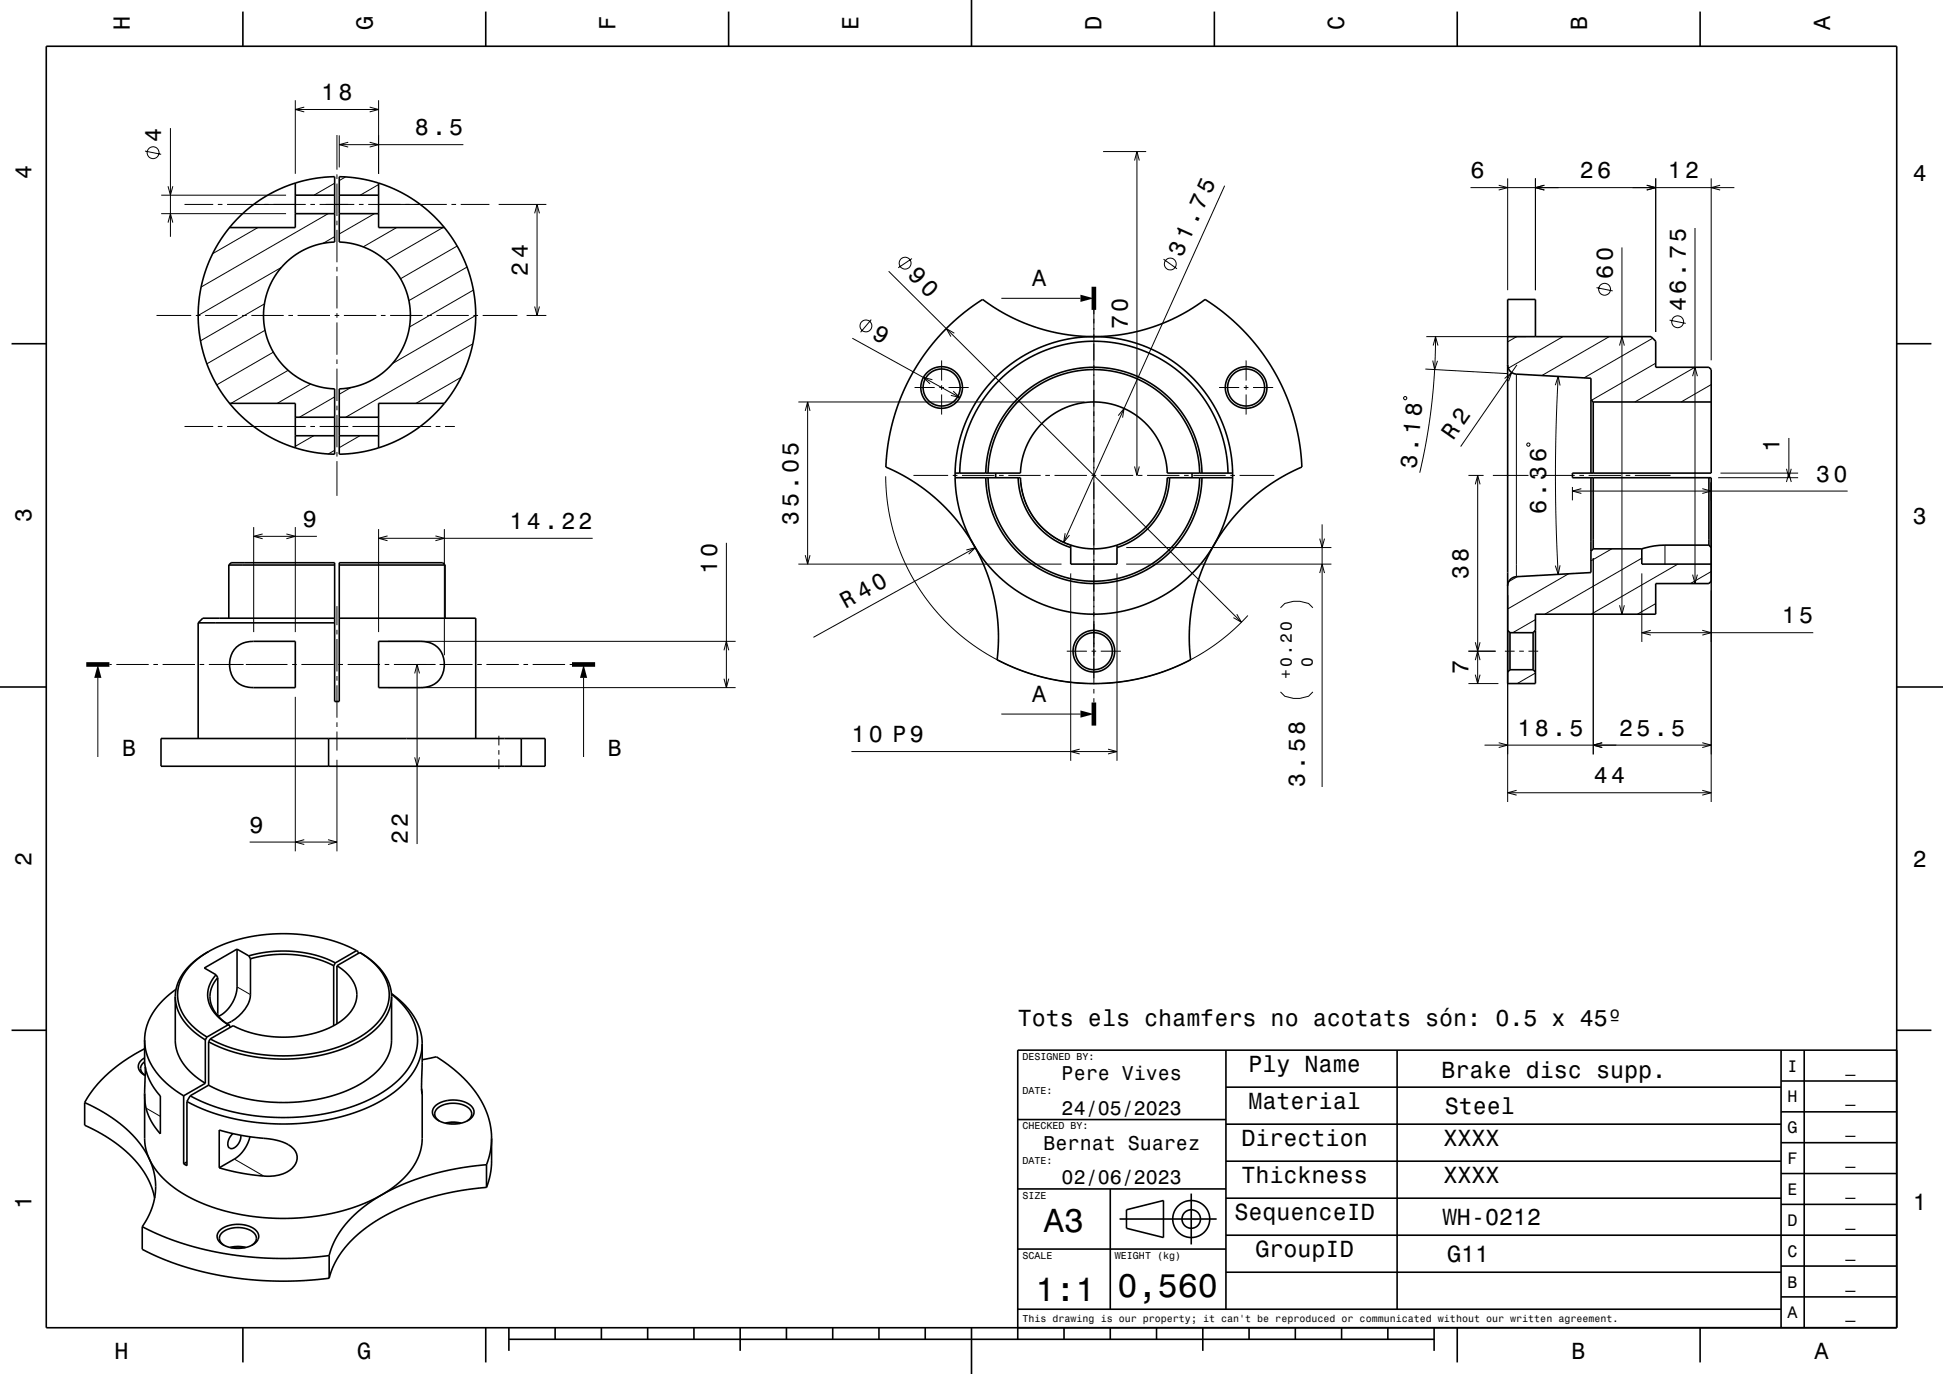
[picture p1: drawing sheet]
<svg xmlns="http://www.w3.org/2000/svg" width="420mm" height="297mm" viewBox="0 0 420 297" stroke-linecap="round" stroke-linejoin="round" font-family="sans-serif">
<g fill="none" stroke="#000" stroke-width=".22">
<path d="M31.3 32.7l3.5 .7M36.8 27.7v23.5M63.8 21.7v15.9M63.8 23.7h18M65.8 23.2l-2 .5 2 .5M72.3 39.6l-4.4 2.6M72.8 29.2v7.5M72.8 37.7v1M72.8 39.7v7M73.3 29.3v6.9M73.3 31.3h26.9M74.7 38.2l-1.4 .8"/>
<path d="M75.3 30.7l-2 .6 2 .5M79.9 23.2l1.9 .5-1.9 .5M79.9 30.7l1.9 .6-1.9 .5M81.8 39.9l-3.9 2.3M81.8 21.7v15.9M238.5 32.8h9.3M245.2 34.7l.6-1.9 .5 1.9M245.8 32.8v70M325.9 38.6v24.1M331.9 38.6v24.1M357.9 38.6v33.2M369.9 38.6v39.3"/>
<path d="M34.8 46.2h27M34.8 42.2h27M36.3 48.1l.5-1.9 .6 1.9M36.3 40.3l.5 1.9 .6-1.9M39.9 44.2h6.2M47.1 44.2h1M49.1 44.2h17M55.7 49.2l-9.7 5.6M60.8 57.8l-18 10.4M67.1 44.2h1M69.1 44.2h7.5M70.9 46.2l-27.4 15.8"/>
<path d="M72.3 51.2l-2.5 1.4M72.8 47.7v1M72.8 49.7v7M72.8 57.7v1M72.8 59.7v7M77.6 44.2h1M79.6 44.2h17M80.9 46.2l-7.6 4.4M85.7 49.2l-7.2 4.2M95.7 49.2l-12.3 7.1M97.6 44.2h1M98.8 53.2l-12.2 7.1"/>
<path d="M99.6 44.2h6.2M101 57.7l-12.6 7.3M107.8 44.2h10.3M115.6 46.1l.5-1.9 .5 1.9M116.1 44.2v24M192.1 58.6l76.3 75.9M197.1 55.9l-2.9 2M251.5 56l2.9 2.1M264.7 40.1l-34.8 77.1M317.9 40.6h57M324 40l1.9 .6-1.9 .5M333.8 40l-1.9 .6 1.9 .5"/>
<path d="M350.6 53.5v79.3M356 40l1.9 .6-1.9 .5M366.4 49.3v76.8M371.8 40l-1.9 .6 1.9 .5M33.8 68.2h7.5M42.3 68.2h1M44.3 68.2h7M52.3 68.2h1M54.3 68.2h7M57.2 65.7l-13.9 8M57.3 71.4l-12.6 7.2M59.1 76.1l-12.2 7.1"/>
<path d="M62.3 68.2h1M64.3 68.2h7M72.3 68.2h1M72.8 67.7v1M72.8 69.7v7M72.8 77.7v1M72.8 79.7v7M74.3 68.2h7M82.3 68.2h1M84.3 68.2h7M92.3 68.2h1M94.3 68.2h7"/>
<path d="M102.2 74.3l-27.5 15.9M102.3 62.7l-13.8 8M102.3 68.2h1M102.8 68.2l-18 10.4M104.3 68.2h7.5M113.8 68.2h4.3M115.6 66.3l.5 1.9 .5-1.9M184.2 73.1l23.3 12.8M188.3 69.1l-2.3 2.7M203.5 77.9v4.4M206.3 72l-1.8-1 1.1 1.8M216.5 64.5h17.1"/>
<path d="M236.5 63.8v84.1M269.4 77.9v4.4M308.1 79.8l17.7 1M308.3 72.8h21.6M309.7 77.9l.4 2 .6-1.9M309.8 74.7l.5-1.9 .5 1.9M310.3 72.8l-.2 7.4-.7 7.5-1 7.4-1.5 7.1M327.9 72.8l-2 1.1M327.9 78.9l-12.2 17.6M337.9 72.8l-11.9 6.8M345.1 62.2l3.5 .7M347.9 72.8l-14.6 8.4"/>
<path d="M350.1 74.7l.5-1.9 .5 1.9M357.3 73.1l-14.9 8.6M357.9 78.5l-13.9 8M360.9 69.2l3.5 .7M366.4 79.4l-13 7.5M39.9 92.2h6.2M47.1 92.2h1M49.1 92.2h17M62.3 80l-12.4 7.2M67.1 92.2h1M67.2 83l-7.3 4.2M67.8 94.2l-4 2.3"/>
<path d="M69.1 92.2h6.2M72.3 97.3l-1.3 .8M72.3 85.8l-7.6 4.4M72.8 87.7v1M72.8 89.7v7M72.8 97.7v1M72.8 99.7v7.5M75.8 83.8l-2.5 1.4M76.2 92.2h17M77.8 94.2l-4.5 2.6M94.2 92.2h1M96.2 92.2h2.1"/>
<path d="M99.7 81.5l-9.8 5.7M172.6 86.9h61.9M174.1 88.8l.5-1.9 .5 1.9M174.6 86.9v35M197.7 83.8h4.3M201.5 82.1l-1.9-.5 1.4 1.4M203 83.8h1M203.5 83.3v1M203.5 85.3v4.3M205 83.8h4.4M206 84.6l1.5 1.3-2-.4M241.7 89.8l1.3-1.5-.3 2"/>
<path d="M263.5 83.8h4.4M268.9 83.8h1M269.4 83.3v1M269.4 85.3v4.3M270.9 83.8h4.3M303.4 85.9l.5-.2 .2 .5-.5 .2zM325.2 81.8l1.6-1.3-.7 1.9M327.8 80.9v43.8M330.3 95.8l.4 .2-.2 .5-.5-.3zM336.2 83.3l.6-1.9 .4 1.9M336.8 81.4l-.4 10.2-.2 9.8 .2 11.2 .4 11.6M365.9 81.3l.5-1.9 .5 1.9"/>
<path d="M369.9 83.1l-6.5 3.8M386.7 94.7v8.6M54.8 113.9v22.7M54.8 115.9h13.7M56.8 115.4l-2 .5 2 .5M61.9 115.4l1.9 .5-1.9 .5M63.8 113.9v22.7M81.8 114.4v22.2M81.8 116.4h46.3M83.8 115.8l-2 .6 2 .5M94.1 115.8l2 .6-2 .5M96.1 114.4v27.2"/>
<path d="M157 117.3v31.3M191.5 103l.1 3.2 .4 3.7 .7 3.5 .9 3.1 1.1 3 1.3 3 1.7 3.1 1.7 2.7 2.1 2.8 2.2 2.5 2.4 2.4 2.5 2.1 2.9 2.1 2.5 1.6 3.1 1.6 3 1.3 3.3 1.1 3.4 .9 2.9 .6 3.3 .3 3.5 .2 3.5-.2 3.2-.3 3.4-.7 6-1.8 3.2-1.4 3.1-1.6 3-1.9 2.8-2.1 2.4-2.1 2.6-2.6M197.5 102.8h7.5M206 102.8h1M208 102.8h7M208.9 118.9l1.9-.5-1.4 1.4M210.5 117.8l1.3 2.4M210.8 118.4l-35 19.4M216 102.8h1M218 102.8h7M220.6 104.3l.4 2.2 .8 2.4 1.1 2.2 1.3 1.8 1.6 1.6 1.8 1.4 2.1 1.2 2.1 .8M226 102.8h1"/>
<path d="M228 102.8h7M230.2 115.3l-.3 1.9 1.3-1.5M236 102.8h1M238 102.8h7M243.5 118.4h44.3M245.2 100.8l.6 2 .5-2M246 102.8h1M248 102.8h7M256 102.8h1M258 102.8h7M266 102.8h1M268 102.8h7.5"/>
<path d="M285.3 116.4l.5 2 .5-2M285.8 113.4v56.7M317.4 102.8h3.3M318.9 104.7l.5-1.9 .5 1.9M319.4 102.8v45M322.7 102.8h7.7M331.4 102.8h1M333.4 102.8h7M339.9 105.3v2.8M339.9 106.1h59.5M341.4 102.8h1M341.8 105.6l-1.9 .5 1.9 .6"/>
<path d="M343.4 102.8h7M348.4 118.6l-4.5 2.6M351.4 102.8h1M353.4 102.8h7.7M359.9 117.8v4.1M368 105.6l1.9 .5-1.9 .6M369.9 104.3v69.1M371.4 103.3h17.3M371.9 102.3h16.8M386.2 104.2l.5-1.9 .5 1.9M386.2 101.3l.5 2 .5-2M72.8 131v4.1"/>
<path d="M72.8 136.1v1M72.8 138.1v7M83.8 138.6h75.2M172.6 121.9h56.9M174.1 120l.5 1.9 .5-1.9M231.5 123.9v40.6M241.5 123.9v40.6M243.5 121.9h44.3M267.3 132.8l1.1 1.7-1.8-1M276.8 131.4l.9-1 1.9-.4h1.4l1.9 .4 .9 1M285.3 123.9l.5-2 .5 2M318.9 138.8l.5 2 .5-2"/>
<path d="M325.9 128.7v44.7M328 124.6l-1.9 1.1M331.9 133.9l-4.9 2.9M337.2 122.2l-.4 2-.6-1.9M339.1 124l-13.2 7.6M344.4 120.6v42.5M350.1 130.8l.5 2 .5-2M354.9 120.7l-21 12.1M354.9 123.9v14.9M354.9 136.8h37.1M356.8 136.2l-1.9 .6 1.9 .5M357.9 130.5l-4 2.3"/>
<path d="M362.7 121.9l-18.8 10.9M365.9 124.2l.5 1.9 .5-1.9M368 136.2l1.9 .6-1.9 .5M369.9 123.5l-4.5 2.6M21.1 146.5v17.1M23.7 143.6h.4M25.1 143.6h7M33.1 143.6h1M35.1 143.6h7M43.1 143.6h1M45.1 143.6h7.6M53.1 143.6h9"/>
<path d="M63.1 143.6h1M63.8 150.6v33.4M65.1 143.6h7M72.8 146.1v1M72.8 148.1v7M72.8 156.1v1M72.8 158.1v4.1M73.1 143.6h1M75.1 143.6h7M83.1 143.6h1M83.8 148.6h75.2M85.1 143.6h9"/>
<path d="M89.6 145.6l.6-2 .5 2M90.2 143.6v38.8M95 143.6h7.1M103.1 143.6h1M105.1 143.6h7M107.8 159v2.1M113.1 143.6h1M115.1 143.6h7M123.1 143.6h.5M126.1 146.5v17.1M156.5 146.7l.5 1.9 .5-1.9M156.5 140.6l.5-2 .5 2"/>
<path d="M216.5 154.4h17.1M230.6 140.8h4.4M236 140.8h1M236.5 148.9v1M236.5 150.9v.9M238 140.8h4.3M276.8 149.6l.9 .9 1.9 .5h1.4l1.9-.5 .9-.9M317.4 140.8h5.9M317.4 147.8h6.5M318.9 142.7l.5-1.9 .5 1.9M318.9 145.8l.5 2 .5-2M325.3 140.8h2.1"/>
<path d="M328.4 140.8h1M330.4 140.8h2.1M331.9 145.5l-3.9 2.3M72.8 164.2v19.8M89.6 163.7l.6 1.9 .5-1.9M107.8 162.1v1M107.8 164.1v2.1M184 162.5h57.5M233.4 161.9l-1.9 .6 1.9 .5M239.5 161.9l2 .6-2 .5M320.9 161.1h49M324 160.5l1.9 .6-1.9 .5"/>
<path d="M325.9 171.4h44M327.8 170.8l-1.9 .6 1.9 .5M346.3 160.5l-1.9 .6 1.9 .5M368 160.5l1.9 .6-1.9 .5M368 170.8l1.9 .6-1.9 .5M54 182h18.8M65.8 181.5l-2 .5 2 .5M70.9 181.5l1.9 .5-1.9 .5M51.2 213.3l2.9 1.7M31.6 239.5l3.1 1.8M50.7 250.5l6.3 3.7"/>
<circle cx="33.1" cy="33" r="1.28"/>
<circle cx="195.7" cy="56.9" r="1.28"/>
<circle cx="253" cy="57.1" r="1.28"/>
<circle cx="187.2" cy="70.5" r="1.28"/>
<circle cx="346.9" cy="62.5" r="1.28"/>
<circle cx="362.6" cy="69.5" r="1.28"/>
</g>
<g fill="none" stroke="#000" stroke-width=".35">
<path d="M10 10h400v277h-400zM52.5 2.5v7.5M105 2.5v7.5M157.5 2.5v7.5M210 0v10M262.5 2.5v7.5M315 2.5v7.5M367.5 2.5v7.5M63.8 39.6l4.3-1 4.2-.4v14.1l-2.7 .3-2.6 .8-2.5 1.3-2.2 1.6-1.9 2-1.5 2.3-1.1 2.5-.7 2.7-.1 3.2 .5 3.2 1.2 3.3 2 2.9 2.5 2.4 2.7 1.7 3.3 1.2 3.1 .4v14.1l-4.3-.4-4.2-1M63.8 39.6l-4.4 1.7-4 2.5-3.7 3.1-2.9 3.3-2.5 4.1-1.9 4.3-1.2 4.9-.4 4.5 .3 4.4 1.2 4.9 1.6 4.2 2.6 4.3 3.3 3.7 3.6 3.1 3.8 2.3 4.6 1.9M63.8 39.6v9.6h-14.2M81.8 39.6l-4.3-1.1-4.2-.3v14.1l2.9 .4 2.6 .8 2.5 1.2 2.1 1.7 1.9 2 1.5 2.3 1.1 2.5 .6 2.7 .2 3.2-.6 3.5-1.3 3.2-1.9 2.7-2.3 2.2-2.8 1.7-3.2 1.2-3.3 .5v14.1l4.5-.4 4-1"/>
<path d="M81.8 39.6l3.4 1.2 3.3 1.8 2.8 2 2.8 2.5 2.4 2.6 2 2.9 1.7 3.3 1.3 3.5 .8 3.4 .5 4-.1 3.7-.4 3.5-1 3.6-1.4 3.5-1.8 3.3-2 2.8M81.8 39.6v9.6h14.3M63.8 42.2h8.5M63.8 46.2h8.5M73.3 42.2h8.5M73.3 46.2h8.5M2.5 74.3h7.5M204.6 71l3.9-3.5 3.9-2.8 3.5 2.4 3.1 1.7 3.5 1.4 3.5 1.2 3.9 .8 3.5 .4 3.8 .2 3.7-.3 5.4-1 5-1.6 4.7-2.3 4.5-2.9 3.7 2.6 3 2.6 3.1 3.3 2.5 3.1 1.9 2.7 1.5 2.6 1.4 2.9 1.3 3.2 1 3.4 .7 3.2 .5 3.2 .3 3.5-2.7 1.2-2.8 1.6-2.7 1.9-2.5 2-2.2 2.1-2.2 2.4-2 2.6-1.8 2.9-1.5 2.7-1.3 3-1.1 3.3-.7 2.9-.5 3.2-.3 3.3v3l.3 3.5-4.8 2.2-5.3 1.6-5.1 1-5.8 .4-5.2-.3-5.4-1-5-1.6-5.3-2.3 .3-3.5v-3l-.3-3.5-.5-2.9-.8-3.2-1-3.1-1.4-3.2-1.5-2.7-1.6-2.5-2.1-2.8-2-2.2-2.5-2.4-2.6-2-2.4-1.7-2.9-1.6-2.7-1.3 .3-4 .7-4 1.3-4.6 1.4-3.7 1.8-3.6 2.2-3.6 2.7-3.6zM325.9 78.9a2 2 0 0 0 1.9 2l16.1 .9v20.5M325.9 72.8h31l1 1v5.6h11.5l.5 .5v22.4h-30v1h30v22.3l-.5 .5h-11.5v6.7h-26v15h-6v-83.1h6v8.1M410 74.3h7.5M49.6 87.2h14.2v9.6"/>
<path d="M63.8 90.2h8.5M63.8 94.2h8.5M73.3 90.2h8.5M73.3 94.2h8.5M96.1 87.2h-14.3v9.6M96.1 87.2l-3.1 3.2-3.3 2.6-3.7 2.1-4.2 1.7M343.9 86.4l.5 .5M344.4 86.9v15.4M344.4 86.9h25.5M206.5 103.3l.1 2.5 .4 2.9 .8 2.9 1 2.8 1.3 2.7 1.5 2.4 1.7 2.4 2.1 2.2 2.2 2 2.2 1.6 2.4 1.5 2.7 1.2 2.6 1 2.9 .7 2.7 .5 3 .2 2.7-.1 2.8-.4 3.1-.7 2.9-1 2.7-1.2 2.6-1.5 2.2-1.6 2.3-2 2-2.2 1.8-2.4 1.5-2.3 1.3-2.7 1-2.8 .8-2.9 .5-3 .1-2.7M206.5 102.3v1M206.5 103.3h14.1l.2 2.2 .6 2.2 1 2.5 1.2 1.9 1.5 1.7 1.8 1.7 2.4 1.4 2.2 .9"/>
<path d="M206.5 102.3h14.1l.4-3.1 .9-2.9 1.6-2.8 1.8-2.1 2.4-1.9 2.6-1.4 2.9-.9 2.9-.3 3.3 .3 2.9 .8 2.8 1.5 2.4 1.8 2.1 2.5 1.4 2.6 .9 2.9 .4 3h14.1M206.5 102.3l.1-2.5 .4-3 .9-3.1 .9-2.6 1.2-2.5 1.6-2.6 1.7-2.4 2.1-2.2 1.8-1.7 2.4-1.8 2.8-1.6 2.5-1.2 2.8-1 2.7-.7 2.7-.4 3-.2 3 .1 3.2 .4 2.9 .8 2.6 .9 2.7 1.3 2.4 1.4 2.2 1.6 2.3 1.9 2 2.2 1.7 2.2 1.4 2.3 1.5 3 1 2.8 .8 2.6 .4 3 .2 3M207.5 102.3l.1-2.9 .5-2.7 .8-2.9 .9-2.6 1.3-2.4 1.4-2.4 1.6-2.2 1.9-2 2.2-2 2.3-1.6 2.1-1.3 2.7-1.3 2.6-.9 2.6-.7 2.8-.5 3-.1 3 .1 2.7 .4 2.9 .7 2.3 .8 2.5 1.2 2.6 1.5 2.5 1.8 2 1.8 2 2.2 1.7 2.2 1.4 2.4 1.2 2.4 1 2.6 .7 2.9 .5 2.7 .1 2.8M213.1 102.3l.1-2.2 .4-2.5 .6-2.1 .9-2.1 1-2.1 1.2-1.9 1.3-1.8 1.6-1.6 3.3-2.7 3.9-2.1 2.1-.8 2.2-.5 2.2-.4 2.3-.1 4.4 .4 2.5 .5 2.1 .8 4 2.1 2 1.4 1.7 1.5 1.5 1.7 1.5 2 2.1 4 1.3 4 .4 2.2 .1 2.3M213.1 103.3l.2 2.5 .4 2.2 1.4 4.2 .9 1.8 1.3 2.1 1.5 2 1.4 1.5 1.5 1.3 2 1.5 4 2 2.1 .8 2.2 .5 2.2 .3 2.3 .1 4.2-.4 2.2-.5 2.4-.8 2-.9 1.9-1.2 3.5-2.8 1.7-1.8 1.3-1.6 1.1-1.9 1-2 .9-2.1 .6-2.4 .5-4.4M213.6 102.3l.2-2.4 .3-2.2 1.4-4 2-3.8 1.4-1.8 1.7-1.8 3.3-2.6 1.9-1.2 2.1-.9 1.8-.7 2.5-.6 4.2-.4 4.2 .4 2.4 .6 2.2 .7 2 1 1.9 1.1 3.3 2.7 2.8 3.2 1.3 2.1 .9 1.8 .9 2.4 .5 1.9 .4 2.2 .1 2.3M213.6 103.3l.1 2.2 .4 2.2 1.3 4.1 1.1 2.2 1.1 1.7 1.3 1.8 1.6 1.6 1.5 1.4 2 1.4 3.7 2 2.2 .8 2.1 .5 4.3 .4 2.5-.1 1.9-.3 2.5-.6 1.9-.6 2-1 1.9-1.1 3.3-2.7 1.6-1.6 1.4-1.8 1.1-1.9 1-2 1.4-4.1 .4-2.4 .1-2.1M215.2 102.3v1M220.1 103.3l.2 2.2 .7 2.7 1 2.2 1.3 2.2 1.7 1.8 1.9 1.6 2.1 1.4 2.5 1M231.5 117.8l2.4 .6 2.5 .2 2.5-.1 2.6-.7M231.5 117.8v4.1h10v-4.1M252.8 103.3l-.3 2.6-.6 2.4-1.1 2.3-1.2 1.9-1.6 1.9-1.9 1.6-2.1 1.3-2.5 1.1"/>
<path d="M257.7 102.3v1M266.4 102.3v1M266.4 103.3h-14.1l-.3 2.5-.6 2.2-1 2.3-1.3 2.1-1.5 1.7-1.9 1.6-2.2 1.3-2 .8M343.9 103.3v20.5l-16.1 .9a2 2 0 0 0-1.9 2M344.4 103.3v15.3M344.4 118.6h10.5M344.4 118.6l-.5 .5M354.9 118.6v3.3h15M369.4 117.8l-10.7 .1-1.9 .3-1.9 .4M369.4 103.3v14.5M369.4 117.8l.5 .6M42.8 134.6h29.5"/>
<path d="M42.8 134.6v25M49.5 122.1l.5-.5h22.3v30h1v-30h22.4l.5 .5M49.5 122.1h22.8M49.5 122.1v11.5M51.1 139.9l1.2-.8 1.6-.4 9.9-.1v10h-9a4.8 4.8 0 0 1-5-6.2 4.7 4.7 0 0 1 1.3-2.5zM72.3 133.6h-28.5l-1 1M73.3 133.6h29.5v26M73.3 122.1h22.9M81.8 138.6h9a4.9 4.9 0 0 1 5.1 6.4 4.7 4.7 0 0 1-5.1 3.6h-9zM96.2 122.1v11.5M325.9 136.3l.5 .5M326.4 136.8v8"/>
<path d="M326.4 136.8h5M331.4 136.8v8M331.9 136.3l-.5 .5M0 148.5h10M34.8 159.6h83v6h-83zM71 159.6v6M112.7 159.6v6M326.4 144.8l-.5 .5M326.4 144.8h5M331.4 144.8l.5 .5M410 148.5h10M37.9 215.4v9.7l.4 2.3 .9 2 1.3 1.7 1.9 1.7 2 1.4"/>
<path d="M37.9 215.4l.1 1.3 .3 1.3 1.2 2.4 2.2 2.4 2.7 2M38 213.9l-2.9 2.5-2.2 2.7-1.2 2.8-.4 2.9M45.1 205.7l-2.9 2-1.5 1.3-1 1.2-1.3 2.5-.4 1.4-.1 1.3M45.1 205.7l-2.9 2-2.1 2.3-.7 1.2-.6 1.4-.4 2.4 .4 2.6 1.2 2.2 2 2.4 2.7 2M46.7 210.7l-1 1.3-.5 1.3-.3 1.4 .1 1.6 .6 1.6 .9 1.2 1.3 1.3 1.5 1.1M46.7 210.7l.4 .6M47.1 211.3l-.9 1.2-.6 1.4-.2 1.5 .2 1.5 .6 1.4 .8 1.2 1.1 1.1 1.6 1.1M47.1 211.3v8.3M51.2 205.2v8.1a7.7 7.7 0 0 1-4 6.4M51.2 205.2l2.6 1.4M51.2 205.2l-7 4 2.5 1.5M53.8 206.6l2.4-.6 2.4-.3 2.3-.1 2.7 .1 4.6 .7 2.3 .8 2 .9"/>
<path d="M53.8 206.6l.3 .6M54.1 207.2l2.5-.5 2.1-.3h4.8l4.5 .7 2.4 .8 1.7 .9M54.1 207.2v7.8a7.9 7.9 0 0 1-4.3 5.9l-.8 .4M72.1 208.8v12.9M72.5 208.1l-.4 .7M72.8 208.8l1.9 1.3 1.4 1.7 .8 1.5 .2 1.8-.3 1.9-.9 1.6-1.6 1.7-1.9 1.3-2.4 1.1-2.6 .8-2.6 .5-3.5 .2-2.7-.1-3.4-.6-2.6-.8-2.2-1-5 2.9M72.8 208.8v12.5M77.1 205.5l-3.3-1.5-4-1.2-4.3-.8-4.5-.2-4.5 .3-4 .7-3.8 1.2-3.6 1.7M77.1 205.5l.3 .2v.4M77.1 205.5l-4.6 2.6M77.8 205.9l2.8 2.1 2 2.3 1.2 2.4 .3 1.3v1.3l-.1 1.3-.4 1.2-1.4 2.5-2.2 2.3-2.7 1.8-3.7 1.7-3.8 1.2-4 .7-4.3 .2-4.4-.2-4.3-.7-4-1.2-3.4-1.5M77.8 205.9l2.8 1.9 2.2 2.4 .8 1.3 .6 1.4 .4 2.5"/>
<path d="M77.8 205.9l-5 2.9M84.6 214.8l3 2.5 1.9 2.5 1.3 2.8 .3 1.5 .2 1.5M84.6 214.9l2.8 2.7 1.1 1.5 .8 1.5 .9 2.8 .1 1.6-.2 1.6-.4 1.6-.7 1.5-1 1.6-1.1 1.3-2.8 2.6-3.8 2.3-4.5 1.8-5 1.3-5.1 .8-5.5 .2-5.2-.4-5.2-1-4.4-1.4-4.3-1.9M84.6 215.4l-.2 1.9-.8 2-1.1 1.8-1.6 1.6-2.1 1.6-2.3 1.4-2.8 1.2-3.1 .9-3.5 .7-3.5 .4h-3.2l-3.2-.2-3.6-.5-3-.8-3-1-2.5-1.2M84.6 215.4v9.9l-.2 1.4-.4 1.3-1.2 2.1-1.7 1.9-2.3 1.7-2.5 1.4-3.4 1.4-4.1 1.1-4.4 .6-4 .1-4-.3-4.2-.7-3.8-1.2-3.3-1.5M2.5 222.7h7.5M18.3 238.3l4.8 2.6 4 2.9 3 3.2 1.2 1.7 1 1.8 .6 1.7 .5 1.9 .2 2v1.8l-.3 1.8-.6 1.9-.9 1.9-1.1 1.6M18.3 238.3v4.9l2.9 1.4 2.9 1.8 2.4 1.9 2.1 1.9 1.8 2.1 1.3 2 1 2.2 .7 2.5M31.3 224.8l.1 1.5 .4 1.7 .7 1.7 .9 1.6 1.3 1.6 1.4 1.3 3.6 2.7M31.3 226.7l-4.4 2.6-3.5 2.8-2.8 2.9-2.3 3.3M31.3 236.4v10.1l.3 2 .5 1.7 .9 1.7 1.2 1.6 1.7 1.8 2.2 1.7 2.5 1.6 2.7 1.3 3.1 1.2 3.6 1 3.3 .7 3.7 .4 3.7 .2 3.8-.1 3.7-.4 3.6-.6 3.8-1 3.2-1.2 3.1-1.5 2.5-1.5 2.2-1.8 1.5-1.5 1.3-1.7 1-1.8 .6-1.9 .3-2.3v-9.7M31.3 228.7a1.98 1.98 0 0 0-1.4 1.9 1.98 1.98 0 0 0 1.5 1.9 1.65 1.65 0 0 1-1-1.5 1.65 1.65 0 0 1 .9-1.5"/>
<path d="M31.3 224.8v4.8l.3 2 1.2 2.7 1.9 2.6v8.2l-1.9-2.6-1.1-2.4a10.7 10.7 0 0 1-.4-3.7M31.4 230.6l-.1 5.8M39.7 236.9v14.7M40.4 238.1v13.9l-.7-.4M41.1 236.9l-.7 1.2M44.4 234.2l-4.7 2.7M44.4 224.8v9.4M44.7 224.2l-.3 .6M45.1 225.2v9.4M45.1 234.6l-4 2.3M45.4 224.6l-.3 .6M49.3 221.5l.4 .2"/>
<path d="M49.3 221.5l-4.6 2.7M49.7 221.7v.4M91.1 235.3l.2 1.1M91.3 229.1l2.3-.5a1.69 1.69 0 0 1 1.9 .6l2.5 1.8 2.1 2 1.7 1.8 1.6 2.2 1.3 2.2 .9 2.3 .5 2.1 .2 2.5M91.3 225.6l-.4 2.6-.9 2.4-1.7 2.5-2.2 2.3-3 2.1-3.1 1.7-3.8 1.4-3.5 1.1-4.3 .8-4.2 .4-4 .1-4.5-.3-4.1-.7-4.1-1-3.6-1.2-3.5-1.7M91.3 225.6l-.2 9.4 .2 1.4M94.1 239.1a6.4 6.4 0 0 1 7.9 .2 1.96 1.96 0 0 1-1.1 3 6.4 6.4 0 0 1-7.1-.9 1.67 1.67 0 0 1 .3-2.3zM265 235h120M265 227v56M302 227v56M385 233.7h25M385 227v60"/>
<path d="M390 227v60M410 222.7h7.5M410 227h-190v62.5M40.4 251.2l-.7 .4M47.4 244.3l5.6 1.3 6.3 .8 2.7 .8a3.2 3.2 0 0 1 2.2 3.1 3.2 3.2 0 0 1-2.1 3 12.4 12.4 0 0 1-6.7 .8l-4.1-.7-3.9-1zM50.4 245a2.23 2.23 0 0 0-.7 3.2 2.21 2.21 0 0 0 2.3-2.2l.1-.6M54 245.7a7.9 7.9 0 0 1-3.3 4.8l-3.3 1.9M95 242.3a1.72 1.72 0 0 1-1-1.7 1.72 1.72 0 0 1 1.3-1.5 5.7 5.7 0 0 1 6.4 .8 1.63 1.63 0 0 1-.7 2.4M96.3 242.8l1.7-.2 1.7 .2M96.5 242.8l1.5-.1 1.5 .1M105.2 251.8l-6.6 .8-5.8 1.4-5.5 1.9-4.8 2.4-4.1 2.7-1.9 1.7-1.6 1.6-1.3 1.8-1.1 1.7-.8 1.8-.5 1.8M105.2 256.7l-6.1 .7-6.1 1.4-5.5 2-4.8 2.3-4.3 2.8-3.3 3.2-1.5 1.9-1.1 1.7-.8 1.8-.5 1.8"/>
<path d="M105.2 251.8v4.9M106.3 246.1l-.3 2.8-.8 2.9M106.3 246.1l-.1 6.6-.4 2.1-.6 1.9M220 257h45M220 242h45M240 257v26M257.5 258v11M265 259h120M265 251h120M265 243h120M385 253.7h25M385 247h25"/>
<path d="M385 240.3h25M30.7 265.1l4.3 2.1 4.7 1.6 4.7 1.3 5.5 1.1 5.3 .6 5.5 .2 5.3-.1 5.2-.5M30.7 265.1v4.9l5.5 2.5 5.7 1.9 6.7 1.5 7.6 .9 7.5 .1 7.5-.6M47.5 266a6.3 6.3 0 0 1 8.1 .2 1.98 1.98 0 0 1-1.2 3 6.4 6.4 0 0 1-7.1-.9 1.66 1.66 0 0 1 .2-2.3zM48.4 269.2a1.72 1.72 0 0 1-1-1.7 1.72 1.72 0 0 1 1.3-1.6 5.7 5.7 0 0 1 6.4 .9 1.62 1.62 0 0 1-.7 2.4M49.7 269.6l1.7-.2 1.7 .2M49.9 269.7l1.6-.2 1.4 .2M71.2 271.4v4.9M220 270h45M242 263.5h21M243.5 261.5l8-2v8l-8-2zM265 275h120"/>
<path d="M265 267h145M385 273.7h25M385 260.3h25M52.5 287v7.5M105 287v7.5M110 289.5h200M110 287v5M120 287v2.5M130 287v2.5M140 287v2.5M150 287v2.5M160 287v5"/>
<path d="M170 287v2.5M180 287v2.5M190 287v2.5M200 287v2.5M210 287v10M220 283h165M230 287v2.5M240 287v2.5M250 287v2.5M260 287v5M270 287v2.5M280 287v2.5"/>
<path d="M290 287v2.5M300 287v2.5M310 287v5M315 287v7.5M367.5 287v7.5M385 280.3h25"/>
<circle cx="203.5" cy="83.8" r="4"/>
<circle cx="203.5" cy="83.8" r="4.5"/>
<circle cx="269.4" cy="83.8" r="4.5"/>
<circle cx="269.4" cy="83.8" r="4"/>
<circle cx="236.5" cy="140.8" r="4"/>
<circle cx="236.5" cy="140.8" r="4.5"/>
<circle cx="257.5" cy="263.5" r="2"/>
<circle cx="257.5" cy="263.5" r="4"/>
</g>
<path d="M236.5 62v5M18.6 143.6h5.1M123.6 143.6h5M236.5 151.8v5" fill="none" stroke="#000" stroke-width="1" stroke-linecap="butt"/>
<g fill="#000">
<path d="M233.6 63.7l2.9 .8-2.9 .8z" fill-rule="evenodd"/>
<path d="M21.1 143.6l.8 2.9h-1.5z" fill-rule="evenodd"/>
<path d="M126.1 143.6l.8 2.9h-1.5z" fill-rule="evenodd"/>
<path d="M233.6 153.6l2.9 .8-2.9 .7z" fill-rule="evenodd"/>
</g>
<g font-size="7.2">
<text x="225.7" y="266.3">A3</text>
<text x="223.8" y="281.3">1:1</text>
<text x="241.6" y="280.3">0,560</text>
</g>
<g font-size="5.1">
<text x="196" y="59.7" transform="rotate(45 196 59.7)">90</text>
<text x="188.3" y="73.1" transform="rotate(29 188.3 73.1)">9</text>
<text x="306.2" y="101.4" transform="rotate(-85 306.2 101.4)">3.18</text>
</g>
<g font-size="5">
<text x="28.1" y="6.5" transform="rotate(-90 28.1 6.5)">H</text>
<text x="80.6" y="6.5" transform="rotate(-90 80.6 6.5)">G</text>
<text x="133.1" y="6.5" transform="rotate(-90 133.1 6.5)">F</text>
<text x="185.6" y="6.5" transform="rotate(-90 185.6 6.5)">E</text>
<text x="238.1" y="6.5" transform="rotate(-90 238.1 6.5)">D</text>
<text x="290.6" y="6.5" transform="rotate(-90 290.6 6.5)">C</text>
<text x="343.1" y="6.5" transform="rotate(-90 343.1 6.5)">B</text>
<text x="395.6" y="6.5" transform="rotate(-90 395.6 6.5)">A</text>
<text x="69.5" y="21.7">18</text>
<text x="89.7" y="29.3">8.5</text>
<text x="34.8" y="30.7" transform="rotate(-90 34.8 30.7)">4</text>
<text x="6.8" y="38.7" transform="rotate(-90 6.8 38.7)">4</text>
<text x="317.9" y="38.6">6</text>
<text x="341.5" y="38.6">26</text>
<text x="360.5" y="38.6">12</text>
<text x="413.5" y="39">4</text>
<text x="114.1" y="59.6" transform="rotate(-90 114.1 59.6)">24</text>
<text x="255.5" y="55.7" transform="rotate(-66 255.5 55.7)">31.75</text>
<text x="223.1" y="61.9">A</text>
<text x="348.6" y="60.2" transform="rotate(-90 348.6 60.2)">60</text>
<text x="243.8" y="71.1" transform="rotate(-90 243.8 71.1)">70</text>
<text x="364.4" y="67.3" transform="rotate(-90 364.4 67.3)">46.75</text>
<text x="314.1" y="95.4" transform="rotate(-55 314.1 95.4)">R 2</text>
<text x="384.7" y="97.7" transform="rotate(-90 384.7 97.7)">1</text>
<text x="392.6" y="104.1">30</text>
<text x="6.8" y="112.9" transform="rotate(-90 6.8 112.9)">3</text>
<text x="65.5" y="113.9">9</text>
<text x="172.6" y="113.4" transform="rotate(-90 172.6 113.4)">35.05</text>
<text x="334.2" y="111.2" transform="rotate(-90 334.2 111.2)">6.36</text>
<text x="413.5" y="113.2">3</text>
<text x="110.1" y="114.4">14.22</text>
<text x="155" y="124.1" transform="rotate(-90 155 124.1)">10</text>
<text x="317.4" y="125.1" transform="rotate(-90 317.4 125.1)">38</text>
<text x="182.7" y="131.6" transform="rotate(-29 182.7 131.6)">R 40</text>
<text x="385.2" y="134.8">15</text>
<text x="317.4" y="145.8" transform="rotate(-90 317.4 145.8)">7</text>
<text x="223.1" y="151.7">A</text>
<text x="184" y="160.5">10 P9</text>
<text x="328" y="159.1">18.5</text>
<text x="350" y="159.1">25.5</text>
<text x="26.4" y="163.5">B</text>
<text x="131.4" y="163.5">B</text>
<text x="282" y="170.1" transform="rotate(-90 282 170.1)">3.58</text>
<text x="344.5" y="169.4">44</text>
<text x="54" y="180">9</text>
<text x="88.2" y="182.4" transform="rotate(-90 88.2 182.4)">22</text>
<text x="6.8" y="187.1" transform="rotate(-90 6.8 187.1)">2</text>
<text x="413.5" y="187.4">2</text>
<text x="220" y="221.9">Tots els chamfers no acotats són: 0.5 x 45º</text>
<text x="269.9" y="231.8">Ply Name</text>
<text x="311.6" y="233.1">Brake disc supp.</text>
<text x="269.9" y="239.8">Material</text>
<text x="312.3" y="240.7">Steel</text>
<text x="268.3" y="247.8">Direction</text>
<text x="312" y="247.8">XXXX</text>
<text x="268.3" y="255.8">Thickness</text>
<text x="312" y="255.8">XXXX</text>
<text x="6.8" y="261.3" transform="rotate(-90 6.8 261.3)">1</text>
<text x="266.8" y="263.8">SequenceID</text>
<text x="413.5" y="261.6">1</text>
<text x="311.9" y="264.8">WH-0212</text>
<text x="271.4" y="271.8">GroupID</text>
<text x="312.8" y="272.8">G11</text>
<text x="24.7" y="293.8">H</text>
<text x="77.2" y="293.8">G</text>
<text x="339.7" y="293.8">B</text>
<text x="392.2" y="293.8">A</text>
</g>
<g font-size="4.3">
<text x="229.5" y="233.5">Pere Vives</text>
<text x="229.5" y="241">24/05/2023</text>
<text x="225.6" y="248.5">Bernat Suarez</text>
<text x="229.5" y="256">02/06/2023</text>
</g>
<g font-size="3.6">
<text x="386.4" y="231.6">I</text>
<text x="398.9" y="231.6">_</text>
<text x="386.4" y="238.3">H</text>
<text x="398.9" y="238.3">_</text>
<text x="386.4" y="245">G</text>
<text x="398.9" y="245">_</text>
<text x="386.4" y="251.6">F</text>
<text x="398.9" y="251.6">_</text>
<text x="386.4" y="258.3">E</text>
<text x="398.9" y="258.3">_</text>
<text x="386.4" y="265">D</text>
<text x="398.9" y="265">_</text>
<text x="386.4" y="271.6">C</text>
<text x="398.9" y="271.6">_</text>
<text x="386.4" y="278.3">B</text>
<text x="398.9" y="278.3">_</text>
<text x="386.4" y="285">A</text>
<text x="398.9" y="285">_</text>
</g>
<g font-size="3.5">
<text x="279.2" y="146.8" transform="rotate(-90 279.2 146.8)">+0.20</text>
<text x="283.8" y="144.1" transform="rotate(-90 283.8 144.1)">0</text>
</g>
<g font-size="2.2">
<text x="221" y="229.1">DESIGNED BY:</text>
<text x="221" y="236.6">DATE:</text>
<text x="221" y="244.1">CHECKED BY:</text>
<text x="221" y="251.6">DATE:</text>
<text x="221" y="259.1">SIZE</text>
<text x="221" y="272.1">SCALE</text>
<text x="241" y="272.1">WEIGHT (kg)</text>
<text x="221" y="285.8">This drawing is our property; it can't be reproduced or communicated without our written agreement.</text>
</g>
</svg>
